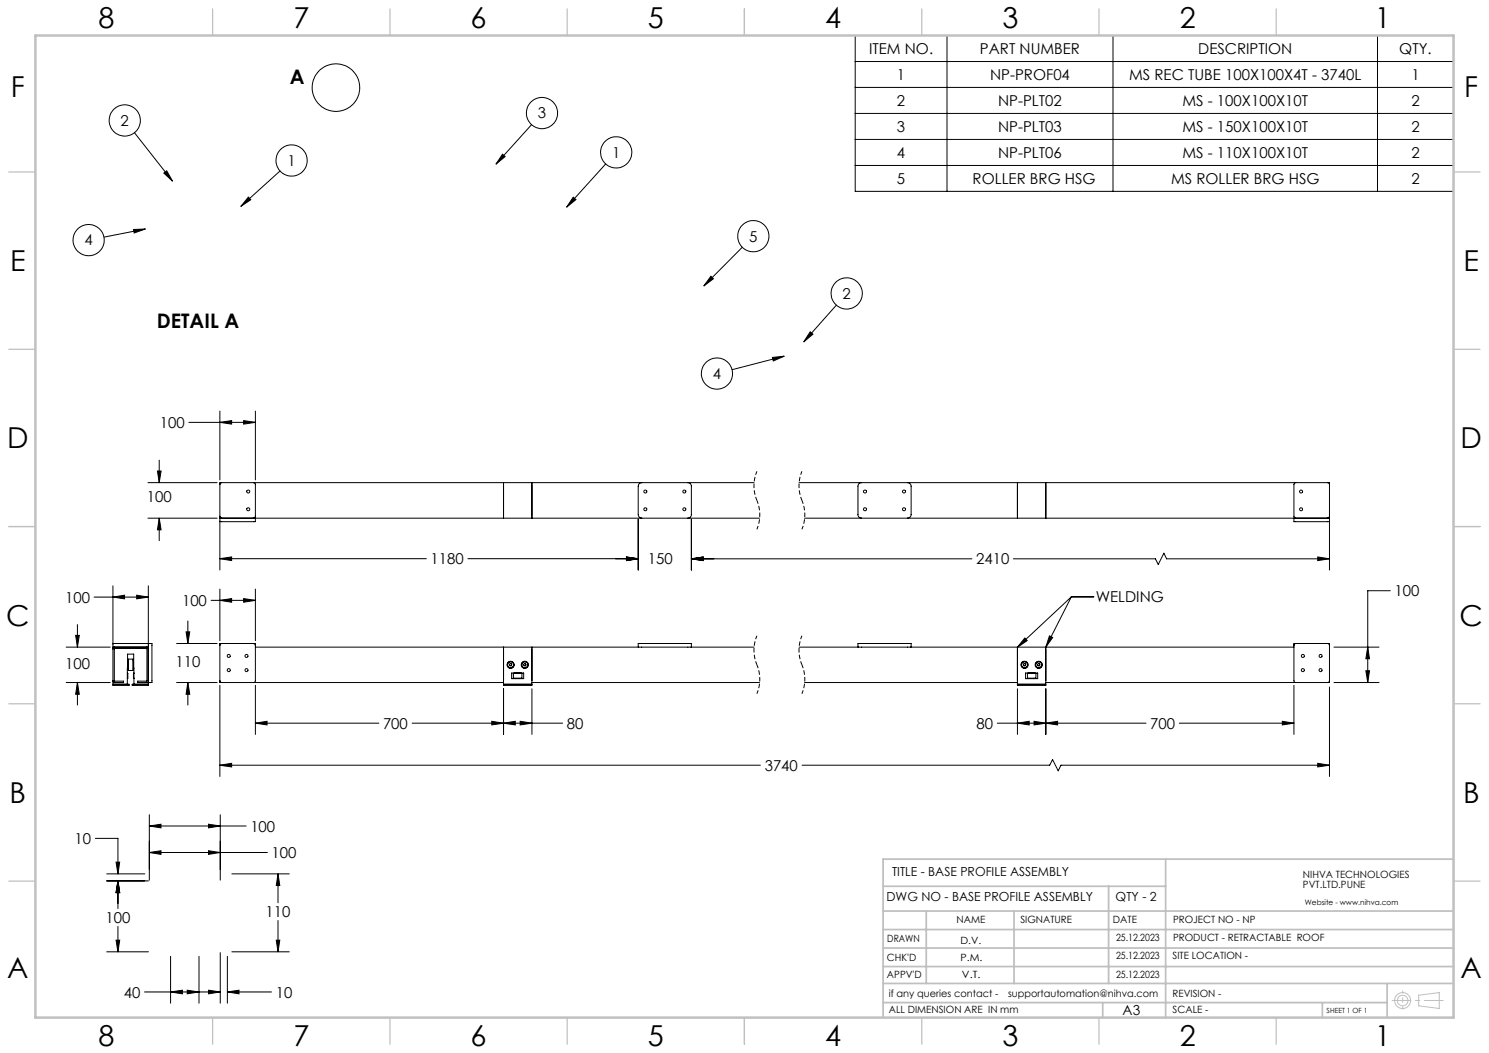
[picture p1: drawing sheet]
<svg xmlns="http://www.w3.org/2000/svg" width="420mm" height="297mm" viewBox="0 0 420 297" stroke-linecap="round" stroke-linejoin="round" font-family="sans-serif">
<g fill="none" stroke="#000" stroke-width=".28">
<path d="M241.2 10h168.8v44h-168.8zM241.2 17.4h168.8M267.1 10v44M313.9 10v44M388.5 10v44M37.9 37.4l10.7 13.7M149.9 35.2l-10 11.1M241.2 24.7h168.8M241.2 32h168.8M241.2 39.3h168.8M46.2 48.8l.8-.6 1.6 2.9zM70.1 55.6l.6 .7-2.8 1.9z"/>
<path d="M79 48.2l-11.1 10M141.7 43.5l.8 .7-2.6 2.1zM161.7 55.6l.8 .7-2.7 2.1zM170.9 46.2l-11.1 12.2M241.2 46.7h168.8M37.6 64.7l3.4-.1-3.1 1.1zM41 64.6l-11.7 2.3M200.5 77.9l.7 .7-2.7 2zM209.4 69.7l-10.9 10.9M228.5 93.6l.8 .7-2.6 2.1zM235.9 86.1l-9.2 10.3M53.3 119.1h18.7"/>
<path d="M62 119.1l3.3-.5v1zM62 116v19.4M68.7 118.6l3.3 .5-3.3 .5zM72 116v19.4M217.9 100.8l3.3-.3-3.1 1.3zM221.2 100.5l-14.7 3.8M41.7 136.1h19.5M44.4 132.9h1l-.5 3.2zM44.9 129.8v6.3M62 136.6v9M62.5 136.1l-.3 .2-.2 .3M71.5 136.1l.4 .2 .1 .3v9l-.1 .4-.4 .2"/>
<path d="M142 136.1v10.1M150 136.1v10.1M181 136.1a.96 .96 0 0 0-1 1v8a1.02 1.02 0 0 0 1 1.1M194 136.1a.96 .96 0 0 1 1 1v8a1.02 1.02 0 0 1-1 1.1M212.7 136.1h-150.7v.5M225.4 136.1h149.6v.5M243 136.1a.96 .96 0 0 0-1 1v8a1.02 1.02 0 0 0 1 1.1M256 136.1a1.02 1.02 0 0 1 1 1v8a1.09 1.09 0 0 1-1 1.1M287 136.1v10.1M295 136.1v10.1M365.5 136.1l-.5 .5v9.1l.5 .5M374.5 136.1l.4 .2 .1 .3"/>
<path d="M375 136.6v9M41.7 146.2h19.5M44.9 146.2l.5 3.2h-1zM44.9 146.2v6.3M62 146.2h.5M62 145.6l.5 .6M62 145.6v.6M62 146.2v14.6M62 157.6l3.3-.5v1zM62 157.6h58.3M62.5 146.2h9M71.5 146.2h.5"/>
<path d="M72 146.2v.9h-10M72 146.2h142.2M132 157.6h48M176.7 157.1l3.3 .5-3.3 .5zM180 146.4v14.4M195 157.6l3.3-.5v1zM195 157.6h79.1M195 146.4v14.4M226.9 146.2h138.1M285.9 157.6h40l.8 1.6 1.6-3.2 .8 1.6h45.9M365 146.2v.9h10M365 146.2h.5"/>
<path d="M365.5 146.2h9M371.7 157.1l3.3 .5-3.3 .5zM374.5 146.2h.5M375 145.6l-.1 .4-.4 .2M375 145.6v.6M375 146.2v14.6M21.3 179.2h1.1l-.6 3.3zM21.8 176.2v6.3M26.5 168.4h15.3M31.9 168.4l3.2-.5v1zM31.9 165.2v17.3h.4M38.6 167.9l3.2 .5-3.2 .5z"/>
<path d="M41.8 165.2v16.5M52.5 178.2h1l-.5 3.3zM53 175.2v6.3M59.5 169.3h12.5M62 169.3l3.3-.5v1.1zM62 166.2v14.5M68.7 168.8l3.3 .5-3.3 .6zM72 166.2v14.5M289.1 179.9l.6 .8-2.7 1.9zM296 179.3l.9 .5-1.9 2.7zM302.2 168.3h6.3M302.2 168.3l-15.2 14.3"/>
<path d="M302.2 168.3l-7.2 14.2M392.1 166.6h-6.3v25.9M18.7 182.5h12.4M18.7 192.5h12.4M21.8 192.5l.6 3.3h-1.1zM21.8 192.5v6.4M31.9 181.5h9.9M31.9 192v.3l.4 .2h2.6v-.4l-2.7-.1 .1-9.1h9.1l.1 9.1-2.7 .1v.4h2.6l.4-.2v-.3M32 182.5l-.1 .1v10.7h4.5v-.3h-4.5M32.3 182.5l-.2 .1-.2 .4M32.3 182.5h9M35.9 189.9h.1"/>
<path d="M35.9 193l.1-8.5h1.7l.1 8.5M36 188.1h.1M36 186.9h.1M36.1 189.9h.1M36.1 189.9l-.2 1.4M36.2 185.9h1.3v3.2h-1.3zM36.2 186.3v2.5M37.5 186.3v2.5M37.6 188.1h.1M37.6 186.9h.1M37.6 189.9l.1 1.4M37.7 189.9h.1"/>
<path d="M37.7 191.3h.1M41.3 182.5l.3 .1 .2 .4M41.3 182.5h.5M41.7 182.5l.1 .2M41.8 181.5v11M41.8 181.5h1.1v11h-1.1M41.8 192.5v.8h-4.5v-.3h4.5M49.8 192.5h11.4M49.8 181.5h11.4M53 192.5l.5 3.3h-1zM53 192.5v6.4M62 192l.2 .4 .3 .1"/>
<path d="M62 192v.5h80M62 193.3v25.7M62.5 181.5l-.3 .1-.2 .4M62.5 181.5h-.5v10.5M62.5 181.5h9M71.5 181.5l.4 .1 .1 .4M71.5 181.5h.5v10.5l-.1 .4-.4 .1M72 193.3v13.8M72 182.5h140.7M142 182.5v10.8h8v-10.8M142 194.3v12.8M142 193h8"/>
<path d="M143.9 187.2h.3l.2 .3-.2 .3h-.4l-.1-.3zM144.3 189.8h3.4v1.6h-3.4zM144.8 189.9h2.4v1.4h-2.4zM144.9 189.9h.1M145.1 189.9h1.9M145.1 191.3h1.8M145.6 189.8v.1M145.6 191.3v.1M146.4 189.8v.1M146.4 191.3v.1M147 191.3h-.1M147.9 187.2h.3l.2 .3-.2 .3h-.4l-.1-.3z"/>
<path d="M150 192.5h64.2M150 194.3v12.8M180 182.5v-1h15v1M225.4 182.5h139.6M226.9 192.5h60.1M242 182.5v-1h15v1M287 182.5v10.8h8v-10.8M287 193h8M287 194.3v12.8M288.9 187.2h.3l.1 .3-.2 .3h-.3l-.2-.3zM289.3 189.8h3.4v1.6h-3.4zM289.8 189.9v1.4h2.4v-1.4"/>
<path d="M289.8 189.9h.1M289.8 189.9h2.4M290.1 189.9h1.8M290.1 191.3h1.8M290.6 189.8v.1M290.6 191.3v.1M291.4 189.8v.1M291.4 191.3v.1M292.2 189.9h.1M292.8 187.2h.4l.1 .3-.2 .3h-.3l-.2-.3zM295 194.3v12.8M365 193.3v13.8"/>
<path d="M365.5 181.5h-.5v10.6l.5 .4M365.5 181.5l-.4 .1-.1 .4M365.5 181.5h9M374.5 181.5l.4 .1 .1 .4M374.5 181.5h.5v10.5M375 192l-.1 .4-.4 .1M375 192v.5h-80M375 193.8v25.2M376.3 182.5h12.7M376.3 192.5h12.7M385.3 189.2h1l-.5 3.3zM385.8 182.5l.5 3.3h-1z"/>
<path d="M62 215.8l3.3-.5v1zM62 215.8h152.5M72 204l3.3-.6v1.1zM72 204h34.9M116.2 204h42.5M138.7 203.4l3.3 .6-3.3 .5zM142 204l3.3-.6v1.1zM146.7 203.4l3.3 .6-3.3 .5zM226.2 215.8h69.9l.8-1.6 1.6 3.2 .8-1.6h75.7M281.3 204h42M287 204l3.3-.6v1.1zM291.7 203.4l3.3 .6-3.3 .5z"/>
<path d="M295 204l3.3-.6v1.1zM332.6 204h32.4M361.7 203.4l3.3 .6-3.3 .5zM371.7 215.3l3.3 .5-3.3 .5zM26.9 236.5h6.4v10M42.1 233l3.3-.5v1zM42.1 229.8v18.4M42.1 233h27.3M58.8 232.5l3.3 .5-3.3 .5zM58.8 240l3.3 .4-3.3 .6zM62.1 229.8v18.4M30.1 248.5h11.8"/>
<path d="M30.1 246.5h10.8M32.7 243.2h1.1l-.5 3.3zM33.3 248.5l.5 3.3h-1.1zM33.3 248.5v7.8M42.1 240.4l3.3-.4v1zM42.1 240.4h33.3M65.4 246.5h16.2M78.4 246.5l.5 3.3h-1zM78.4 246.5v8.1M78.4 259.6v8.9M30.1 268.5h11.8M32.7 265.2h1.1l-.5 3.3z"/>
<path d="M33.3 261.3v7.2M40.7 279.8h21.4M48.1 279.8l3.3-.5v1zM48.1 269.7v13.3M52.8 279.3l3.3 .5-3.3 .5zM56.1 269.7v13.3M58.8 279.3l3.3 .5-3.3 .5zM62.1 268.7v14.3M64.1 279.8l3.3-.5v1zM64.1 269.7v13.3M64.1 279.8h12.5M65.4 268.5h16.2"/>
<path d="M77.9 265.2h1l-.5 3.3z"/>
<circle cx="35.2" cy="34" r="4.4"/>
<circle cx="94.8" cy="24.7" r="6.7"/>
<circle cx="152.9" cy="31.9" r="4.4"/>
<circle cx="82.3" cy="45.3" r="4.4"/>
<circle cx="173.8" cy="43" r="4.4"/>
<circle cx="25" cy="67.7" r="4.4"/>
<circle cx="212.5" cy="66.6" r="4.4"/>
<circle cx="238.8" cy="82.8" r="4.4"/>
<circle cx="202.2" cy="105.4" r="4.4"/>
<circle cx="70" cy="138.6" r=".44"/>
<circle cx="182" cy="138.6" r=".42"/>
<circle cx="193" cy="138.6" r=".42"/>
<circle cx="244" cy="138.6" r=".43"/>
<circle cx="255" cy="138.6" r=".44"/>
<circle cx="367" cy="138.6" r=".42"/>
<circle cx="70" cy="143.6" r=".43"/>
<circle cx="182" cy="143.6" r=".41"/>
<circle cx="193" cy="143.6" r=".41"/>
<circle cx="244" cy="143.6" r=".42"/>
<circle cx="255" cy="143.6" r=".43"/>
<circle cx="367" cy="143.6" r=".42"/>
<circle cx="64.5" cy="189" r=".43"/>
<circle cx="64.5" cy="185" r=".43"/>
<circle cx="69.5" cy="189" r=".42"/>
<circle cx="69.5" cy="185" r=".42"/>
<circle cx="144" cy="187.5" r=".99"/>
<circle cx="144" cy="187.5" r=".9"/>
<circle cx="144" cy="187.5" r=".86"/>
<circle cx="148" cy="187.5" r=".99"/>
<circle cx="148" cy="187.5" r=".84"/>
<circle cx="148" cy="187.5" r=".89"/>
<circle cx="289" cy="187.5" r=".99"/>
<circle cx="289" cy="187.5" r=".9"/>
<circle cx="289" cy="187.5" r=".86"/>
<circle cx="293" cy="187.5" r=".86"/>
<circle cx="293" cy="187.5" r="1.01"/>
<circle cx="293" cy="187.5" r=".91"/>
<circle cx="367.5" cy="189" r=".43"/>
<circle cx="367.5" cy="185" r=".43"/>
<circle cx="372.5" cy="189" r=".42"/>
<circle cx="372.5" cy="185" r=".42"/>
</g>
<path d="M213.5 132.9a10.6 10.6 0 0 0 0 8.2M226.2 132.9a10.6 10.6 0 0 0 0 8.2M213.5 141.1a10.6 10.6 0 0 1 0 8.2M226.2 141.1a10.6 10.6 0 0 1 0 8.2M213.5 179.3a10.6 10.6 0 0 0 0 8.2M226.2 179.3a10.6 10.6 0 0 0 0 8.2M213.5 187.5a10.6 10.6 0 0 1 0 8.2M226.2 187.5a10.6 10.6 0 0 1 0 8.2" fill="none" stroke="#000" stroke-width=".28" stroke-dasharray="1.3 .6" stroke-dashoffset=".2" stroke-linecap="butt"/>
<g fill="none" stroke="#c0c0c0" stroke-width=".28">
<path d="M400.2 280.7l5.8-.7v4.4l-5.8-.7z"/>
<circle cx="395.6" cy="282.2" r="2.26"/>
<circle cx="395.6" cy="282.2" r="1.49"/>
</g>
<path d="M392.7 282.2h14.4" fill="none" stroke="#c0c0c0" stroke-width=".28" stroke-dasharray="15.2 1.3 1.3 1.3" stroke-dashoffset="9.9"/>
<path d="M395.7 279.5v5.1" fill="none" stroke="#c0c0c0" stroke-width=".28" stroke-dasharray="15.2 1.3 1.3 1.3" stroke-dashoffset="14.6"/>
<g fill="none" stroke="#c0c0c0" stroke-width=".35">
<path d="M60 2.5v7.5M110 2.5v7.5M160 2.5v7.5M210 2.5v7.5M260 2.5v7.5M310 2.5v7.5M360 2.5v7.5M2.5 48.5h7.5M410 48.5h7.5M2.5 98.5h7.5M410 98.5h7.5M2.5 148.5h7.5"/>
<path d="M410 148.5h7.5M2.5 198.5h7.5M410 198.5h7.5M2.5 248.5h7.5M410 248.5h7.5M60 287v7.5M110 287v7.5M160 287v7.5M210 287v7.5M260 287v7.5M310 287v7.5M360 287v7.5"/>
</g>
<g fill="none" stroke="#c0c0c0" stroke-width=".5">
<path d="M249.1 257h160.9M249.1 250h79.7M261.3 257v20.4M286 257v20.4M312.7 250v27.4M328.8 242.3v44.7M410 242.3h-160.9v44.7M249.1 272.6h160.9M249.1 267.4h160.9M249.1 262.2h160.9M249.1 277.4h160.9M391.3 277.4v9.6"/>
<path d="M249.1 282.8h142.2M311 282.8v4.2M373 282.8v4.2"/>
</g>
<path d="M10 10h400v277h-400z" fill="none" stroke="#c0c0c0" stroke-width=".7"/>
<path d="M62 215.8l3.3-.5v1zM371.7 215.3l3.3 .5-3.3 .5zM385.8 182.5l.5 3.3h-1zM385.3 189.2h1l-.5 3.3zM138.7 203.4l3.3 .6-3.3 .5zM72 204l3.3-.6v1.1zM295 204l3.3-.6v1.1zM361.7 203.4l3.3 .6-3.3 .5zM62 169.3l3.3-.5v1.1zM68.7 168.8l3.3 .5-3.3 .6zM52.5 178.2h1l-.5 3.3zM53 192.5l.5 3.3h-1zM142 204l3.3-.6v1.1zM146.7 203.4l3.3 .6-3.3 .5zM291.7 203.4l3.3 .6-3.3 .5zM287 204l3.3-.6v1.1zM289.1 179.9l.6 .8-2.7 1.9zM296 179.3l.9 .5-1.9 2.7zM68.7 118.6l3.3 .5-3.3 .5zM62 119.1l3.3-.5v1zM44.4 132.9h1l-.5 3.2zM44.9 146.2l.5 3.2h-1zM176.7 157.1l3.3 .5-3.3 .5zM62 157.6l3.3-.5v1zM371.7 157.1l3.3 .5-3.3 .5zM195 157.6l3.3-.5v1zM176.7 157.1l3.3 .5-3.3 .5zM195 157.6l3.3-.5v1zM38.6 167.9l3.2 .5-3.2 .5zM31.9 168.4l3.2-.5v1zM21.3 179.2h1.1l-.6 3.3zM21.8 192.5l.6 3.3h-1.1zM161.7 55.6l.8 .7-2.7 2.1zM141.7 43.5l.8 .7-2.6 2.1zM228.5 93.6l.8 .7-2.6 2.1zM217.9 100.8l3.3-.3-3.1 1.3zM200.5 77.9l.7 .7-2.7 2zM46.2 48.8l.8-.6 1.6 2.9zM37.6 64.7l3.4-.1-3.1 1.1zM70.1 55.6l.6 .7-2.8 1.9zM42.1 233l3.3-.5v1zM58.8 232.5l3.3 .5-3.3 .5zM33.3 248.5l.5 3.3h-1.1zM32.7 265.2h1.1l-.5 3.3zM42.1 240.4l3.3-.4v1zM58.8 240l3.3 .4-3.3 .6zM78.4 246.5l.5 3.3h-1zM77.9 265.2h1l-.5 3.3zM32.7 243.2h1.1l-.5 3.3zM33.3 248.5l.5 3.3h-1.1zM58.8 279.3l3.3 .5-3.3 .5zM64.1 279.8l3.3-.5v1zM48.1 279.8l3.3-.5v1zM52.8 279.3l3.3 .5-3.3 .5z" fill="#000"/>
<g font-size="8.1">
<text x="27.8" y="8">8</text>
<text x="82.8" y="8">7</text>
<text x="132.8" y="8">6</text>
<text x="182.8" y="8">5</text>
<text x="232.8" y="8">4</text>
<text x="282.8" y="8">3</text>
<text x="332.8" y="8">2</text>
<text x="387.8" y="8">1</text>
<text x="3" y="27.2">F</text>
<text x="413" y="27.2">F</text>
<text x="2.8" y="76.5">E</text>
<text x="412.8" y="76.5">E</text>
<text x="2" y="126.5">D</text>
<text x="412" y="126.5">D</text>
<text x="1.7" y="176.5">C</text>
<text x="411.7" y="176.5">C</text>
<text x="2.7" y="226.5">B</text>
<text x="412.7" y="226.5">B</text>
<text x="2" y="275.7">A</text>
<text x="412" y="275.7">A</text>
<text x="27.8" y="295">8</text>
<text x="82.8" y="295">7</text>
<text x="132.8" y="295">6</text>
<text x="182.8" y="295">5</text>
<text x="232.8" y="295">4</text>
<text x="282.8" y="295">3</text>
<text x="332.8" y="295">2</text>
<text x="387.8" y="295">1</text>
</g>
<g font-size="5.6">
<text x="81.7" y="23.8">A</text>
<text x="44.2" y="92.5">DETAIL A</text>
</g>
<g font-size="4.2">
<text x="245.1" y="15.2">ITEM NO.</text>
<text x="276.4" y="15.2">PART NUMBER</text>
<text x="338" y="15.2">DESCRIPTION</text>
<text x="394.7" y="15.2">QTY.</text>
<text x="253" y="22.5">1</text>
<text x="279.3" y="22.5">NP-PROF04</text>
<text x="318.5" y="22.5">MS REC TUBE 100X100X4T - 3740L</text>
<text x="398.1" y="22.5">1</text>
<text x="253" y="29.8">2</text>
<text x="281.5" y="29.8">NP-PLT02</text>
<text x="333.5" y="29.8">MS - 100X100X10T</text>
<text x="398.1" y="29.8">2</text>
<text x="34" y="35.5">2</text>
<text x="151.7" y="33.4">3</text>
<text x="253" y="37.2">3</text>
<text x="281.5" y="37.2">NP-PLT03</text>
<text x="333.5" y="37.2">MS - 150X100X10T</text>
<text x="398.1" y="37.2">2</text>
<text x="81.1" y="46.8">1</text>
<text x="172.7" y="44.5">1</text>
<text x="253" y="44.5">4</text>
<text x="281.5" y="44.5">NP-PLT06</text>
<text x="333.5" y="44.5">MS - 110X100X10T</text>
<text x="398.1" y="44.5">2</text>
<text x="253" y="51.8">5</text>
<text x="274.3" y="51.8">ROLLER BRG HSG</text>
<text x="330.3" y="51.8">MS ROLLER BRG HSG</text>
<text x="398.1" y="51.8">2</text>
<text x="23.8" y="69.2">4</text>
<text x="211.3" y="68.1">5</text>
<text x="237.7" y="84.3">2</text>
<text x="201.1" y="106.9">4</text>
<text x="45.1" y="120.7">100</text>
<text x="41.4" y="141.7">100</text>
<text x="121.5" y="159.2">1180</text>
<text x="182.8" y="159.2">150</text>
<text x="275.3" y="159.2">2410</text>
<text x="18.4" y="170">100</text>
<text x="51.3" y="170.9">100</text>
<text x="309.1" y="169.9">WELDING</text>
<text x="393.3" y="168.2">100</text>
<text x="18.4" y="188.7">100</text>
<text x="49.5" y="188.2">110</text>
<text x="108" y="205.5">700</text>
<text x="159.9" y="205.5">80</text>
<text x="275.5" y="205.5">80</text>
<text x="324.5" y="205.5">700</text>
<text x="215.7" y="217.4">3740</text>
<text x="21.1" y="238.1">10</text>
<text x="70.6" y="234.6">100</text>
<text x="76.6" y="242">100</text>
<text x="29.8" y="260.4">100</text>
<text x="74.9" y="258.7">110</text>
<text x="34.9" y="281.4">40</text>
<text x="77.8" y="281.4">10</text>
</g>
<text font-size="3.9" x="316.7" y="286.4">A3</text>
<g font-size="3.5">
<text x="251.6" y="247.2">TITLE - BASE PROFILE ASSEMBLY</text>
<text x="250" y="254.1">DWG NO - BASE PROFILE ASSEMBLY</text>
<text x="314.7" y="254.1">QTY - 2</text>
</g>
<g font-size="2.8">
<text x="367.5" y="247.7">NIHVA TECHNOLOGIES</text>
<text x="367.5" y="250.5">PVT.LTD.PUNE</text>
<text x="269.8" y="260.4">NAME</text>
<text x="287.8" y="260.4">SIGNATURE</text>
<text x="313.9" y="260.5">DATE</text>
<text x="330.9" y="260.5">PROJECT NO - NP</text>
<text x="250.3" y="265.7">DRAWN</text>
<text x="270.9" y="266.1">D.V.</text>
<text x="314.8" y="265.5">25.12.2023</text>
<text x="330.9" y="265.5">PRODUCT - RETRACTABLE ROOF</text>
<text x="250.2" y="271.1">CHK'D</text>
<text x="250.2" y="275.8">APPV'D</text>
<text x="270.9" y="271.1">P.M.</text>
<text x="271.3" y="275.8">V.T.</text>
<text x="314.8" y="270.6">25.12.2023</text>
<text x="314.8" y="275.8">25.12.2023</text>
<text x="330.7" y="270.6">SITE LOCATION -</text>
<text x="250.7" y="281.1">if any queries contact -</text>
<text x="284.3" y="281.1">supportautomation@nihva.com</text>
<text x="330.7" y="281.1">REVISION -</text>
<text x="250.7" y="285.6">ALL DIMENSION ARE IN mm</text>
<text x="330.7" y="285.6">SCALE -</text>
</g>
<text font-size="2.1" x="368.1" y="255.1">Website - www.nihva.com</text>
<text font-size="2" x="374.2" y="285.6">SHEET 1 OF 1</text>
</svg>
